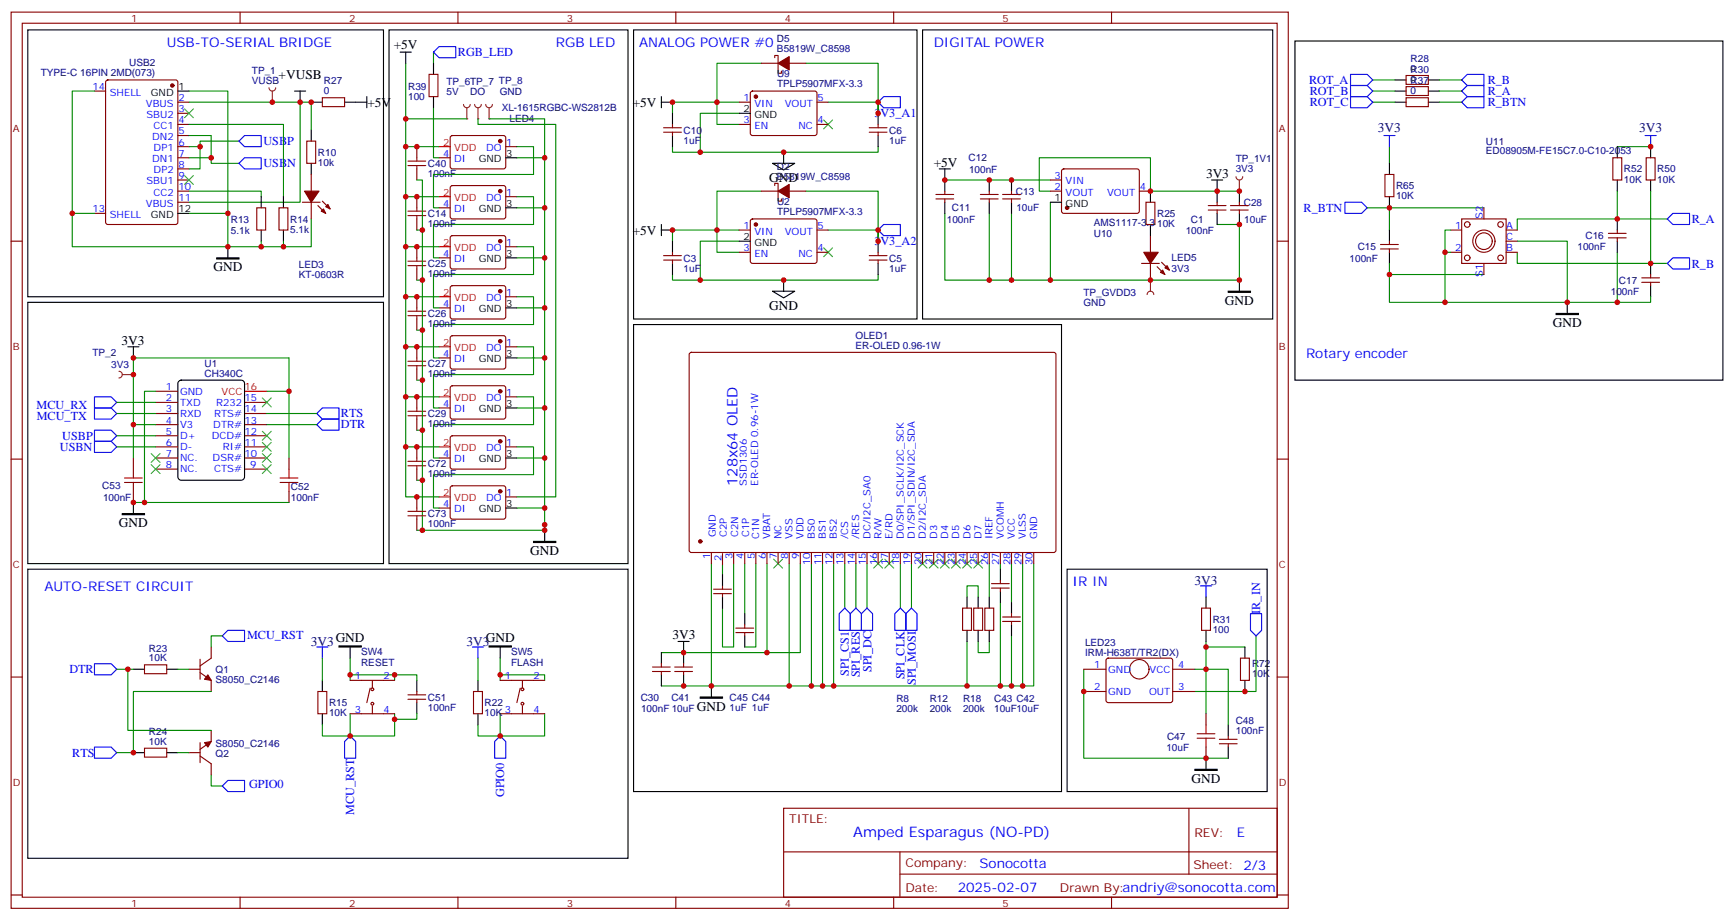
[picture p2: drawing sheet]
<svg xmlns="http://www.w3.org/2000/svg" width="550mm" height="292mm" viewBox="0 0 550 292" stroke-linecap="round" stroke-linejoin="round" font-family="sans-serif">
<g fill="none" stroke="#870000" stroke-width=".35">
<path d="M3.5 3.8h405.4v284.4h-405.4zM7.1 7.4h398.2v277.3h-398.2zM76.2 3.8v3.6M145.3 3.8v3.6M214.5 3.8v3.6M283.6 3.8v3.6M352.8 3.8v3.6M3.5 76.5h3.6M405.3 76.5h3.6M3.5 145.7h3.6M405.3 145.7h3.6M3.5 214.8h3.6"/>
<path d="M405.3 214.8h3.6M248.7 256.4h156.6v28.3h-156.6zM377.3 256.5v20.8M248.7 270.3h156.5M285.6 277.3h119.6M285.6 270.3v14.1M3.5 284h3.6M76.2 284.7v3.5M145.3 284.7v3.5M214.5 284.7v3.5M283.6 284.7v3.5M352.8 284.7v3.5"/>
<path d="M405.3 284h3.6"/>
</g>
<path d="M37.7 117.8a1.06 1.06 0 0 1 1.1 1.1 1.06 1.06 0 0 1-1.1 1M38.8 118.9h3.5" fill="none" stroke="#8c2424" stroke-width=".35"/>
<circle cx="42.3" cy="118.9" r=".18" fill="#8c2424"/>
<g fill="none" stroke="#008700" stroke-width=".35">
<path d="M30 28.9h-7.1v38.8h7.1M60 28.9h12.3v38.8M60 32.4h35.2v31.8h-35.2M60 39.5h30v22.9M95.2 32.4h3.6v8.8M60 43h7v8.8h8.8M60 46.5h3.5M60 50.1h7M75.8 44.8h-12.3v8.8h-3.5M22.9 67.7v10.6h49.4v-10.6h-12.3M60 60.6h22.9v1.8M82.9 76.5v1.8h-10.6"/>
<path d="M90 76.5v1.8h-7.1M98.8 69.5v8.8h-8.8M37 138.3h12.4M37 131.2h12.4M37 127.7h12.4M42.3 134.7v10.6M49.4 124.1h-3.5v35.3M84.7 124.1h7v-10.5h-49.4v21.1h7.1M84.7 131.2h15.8M84.7 134.7h15.8M91.7 124.1v21.2M37 141.8h12.4"/>
<path d="M42.3 159.4h49.4M225.8 178.8v38.8h102.3v-38.8M229.3 179.2v3.2M232.8 178.8v26.5h-3.5v-12.4M236.4 178.8v15.9M239.9 178.8v26.5h-3.5M243.4 178.8v28.2h-33.5M250.5 178.8v38.8M254 178.8v28.2h-10.6M257.5 178.8v38.8M261.1 178.8v38.8M264.6 178.8v38.8"/>
<path d="M268.1 178.8v14.1M271.6 178.8v14.1M275.2 178.8v14.1M285.8 178.8v14.1M289.3 178.8v14.1M314 178.8v10.6M317.5 178.8v1.8M321 178.8v12.4M324.6 178.8v38.8M306.9 189.4v-3.5h3.5v3.5M317.5 191.2v26.4M37 212.3h5.3"/>
<path d="M40.6 212.3v19.4h26.4M56.4 212.3h3.6M67 219.4h-24.7v19.4h-5.3M70.6 201.8h-3.6v3.5M102.3 208.8v7.1M111.1 214.1h14.1v1.8M111.1 208.8v7.1M125.2 214.1h7.1v1.8M151.7 208.8v7.1M158.7 214.1h14.2v1.8M158.7 208.8v7.1M209.9 217.6h15.9"/>
<path d="M306.9 203.5v14.1M310.4 203.5v3.5h3.6v-3.5M321 201.8v15.8M344 212.3v28.3h45.8M379.2 212.3h10.6v17.7M382.8 205.3h12.3M382.8 203.5v22.9M398.6 201.8v17.6h-19.4M56.4 238.8h3.6M102.3 230v3.5h8.8M111.1 226.4v7.1h14.1v-7.1M132.3 226.4v1.8h-7.1"/>
<path d="M151.7 230v3.5h7M158.7 226.4v7.1h14.2v-7.1M67 245.9v3.5h3.6"/>
</g>
<g fill="none" stroke="#000" stroke-width=".35">
<path d="M8.8 9.5h112.9v84.7h-112.9zM56.4 28.9h3.6M93.5 28.9h3.5M95.2 28.9v3.5M98.8 41.2v3.6M98.8 51.8v3.6M56.4 67.7h3.6M72.3 78.3v3.5M82.9 62.4v3.5M82.9 73v3.5M90 62.4v3.5M90 73v3.5"/>
<path d="M8.8 95.9h112.9v82.9h-112.9zM40.6 110h3.5M42.3 110v3.6M201.1 103h135.8v148.1h-135.8zM56.7 121l.8-.4h19.1l.8 .4 .2 .7v29.6l-.5 .9-.5 .2h-19.1l-.9-.5-.2-.6v-29.6zM42.3 159.4v3.5M8.8 180.6h190.5v91.7h-190.5zM229.3 182.4v3.5M229.3 189.4v3.5M236.4 194.7v3.5M306.9 189.4v3.5M306.9 200v3.5"/>
<path d="M310.4 189.4v3.5M310.4 200v3.5M314 189.4v3.5M314 200v3.5M317.5 180.6v3.5M317.5 187.6v3.6M321 191.2v3.5M321 198.2v3.6M338.7 180.6h63.5v70.5h-63.5zM382.8 189.4v3.5M382.8 200v3.5M42.3 212.3h3.6"/>
<path d="M52.9 212.3h3.5M102.3 215.9v3.5M111.1 205.3v3.5M132.3 215.9v3.5M151.7 215.9v3.5M158.7 205.3v3.5M209.9 207v3.6M209.9 214.1v3.5M215.2 203.5h3.5M217 203.5v7.1M217 214.1v3.5M225.8 217.6v3.6"/>
<path d="M236.4 201.8v3.5M395.1 205.3v3.5M395.1 215.9v3.5M42.3 238.8h3.6M52.9 238.8h3.5M102.3 226.4v3.6M132.3 222.9v3.5M151.7 226.4v3.6M389.8 230v3.5M389.8 237v3.6M382.8 240.6v3.5"/>
</g>
<g fill="none" stroke="#870000" stroke-width=".35">
<path d="M30 28.9h3.5M33.7 25.6l.5-.2h21.5l.7 .4v44.7l-.4 .7h-21.8l-.6-.4-.1-44.7zM56.4 32.4h3.6M56.4 35.9h3.6M56.4 39.5h3.6M56.4 43h3.6M56.4 46.5h3.6M56.4 50.1h3.6M56.4 53.6h3.6M56.4 57.1h3.6M97.4 44.8h2.8v7h-2.8zM98.8 55.4v5.2"/>
<path d="M30 67.7h3.5M56.4 60.6h3.6M56.4 64.2h3.6M81.5 65.9h2.8v7.1h-2.8zM88.5 65.9h2.9v7.1h-2.9zM96 64.2h5.6M98.8 64.2v5.3M100.9 65.2l2.5 2.5M102.3 63.8l2.5 2.5M219 112l.4-.2 115.3 .1 .4 .6v62.4l-.7 .4-115.2-.1-.5-.6v-62.1zM49.4 127.7h7M49.4 131.2h7"/>
<path d="M49.4 134.7h7M49.4 138.3h7M49.4 124.1h7M77.6 127.7h7.1M77.6 131.2h7.1M77.6 134.7h7.1M77.6 138.3h7.1M42.3 145.3v3.5M42.3 155.9v3.5M49.4 141.8h7M49.4 145.3h7M49.4 148.8h7"/>
<path d="M77.6 141.8h7.1M77.6 145.3h7.1M77.6 148.8h7.1M91.7 145.3v3.5M91.7 155.9v3.5M225.8 175.3v3.5M229.3 175.6v3.6M232.8 175.3v3.5M236.4 175.3v3.5M239.9 175.3v3.5M243.4 175.3v3.5M246.9 175.3v3.5"/>
<path d="M250.5 175.3v3.5M254 175.3v3.5M257.5 175.3v3.5M261.1 175.3v3.5M264.6 175.3v3.5M268.1 175.3v3.5M271.6 175.3v3.5M275.2 175.3v3.5M278.7 175.3v3.5M282.2 175.3v3.5M285.8 175.3v3.5M289.3 175.3v3.5"/>
<path d="M292.8 175.3v3.5M296.3 175.3v3.5M299.9 175.3v3.5M303.4 175.3v3.5M306.9 175.3v3.5M310.4 175.3v3.5M314 175.3v3.5M317.5 175.3v3.5M321 175.3v3.5M324.6 175.3v3.5M328.1 175.3v3.5M226.5 188.3h5.6"/>
<path d="M226.5 186.9h5.6M229.3 185.9v1M229.3 188.3v1.1M233.5 199.3h5.7M236.4 198.2v1.1M305.5 192.9h2.8v7.1h-2.8zM309 192.9h2.9v7.1h-2.9zM312.6 192.9h2.8v7.1h-2.8zM314.7 185.2h5.6M314.7 186.6h5.6M317.5 184.1v1.1M317.5 186.6v1"/>
<path d="M318.2 195.8h5.6M318.2 197.2h5.6M321 194.7v1.1M321 197.2v1M381.4 192.9h2.8v7.1h-2.8zM45.9 210.9h7v2.8h-7zM60 212.3h3.5M63.5 213.4l3.5 2.5v3.5M63.5 209.2v6.3M67 205.3v3.5l-3.5 2.5M100.9 219.4h2.8v7h-2.8zM111.1 215.9h14.1"/>
<path d="M117.5 218.3l-1.1 4.6M118.2 215.9v2.4M132.3 219.4v1.1M150.3 219.4h2.8v7h-2.8zM158.7 215.9h14.2M165.1 218.3l-1.1 4.6M165.8 215.9v2.4M207.1 213h5.6M207.1 211.6h5.6M209.9 210.6v1M209.9 213v1.1M214.1 213h5.7"/>
<path d="M214.1 211.6h5.7M217 210.6v1M217 213v1.1M233.5 200.7h5.7M236.4 200.7v1.1M344 212.3h7M344 219.4h7M351.2 209l.5-.2 20 .1 .5 .6-.1 13-.6 .4h-20.1l-.4-.7v-12.7zM372.2 212.3h7M372.2 219.4h7M393.7 208.8h2.8v7.1h-2.8zM45.9 237.4h7v2.8h-7z"/>
<path d="M60 238.8h3.5M63.5 239.9l3.5 2.4v3.6M63.5 235.6v6.4M67 231.7v3.6l-3.5 2.4M111.1 226.4h14.1M118.2 224v2.4M129.5 221.9h5.6M129.5 220.5h5.6M132.3 221.9v1M158.7 226.4h14.2M165.8 224v2.4M382.8 226.4v3.6"/>
<path d="M382.8 237v3.6M387 234.6h5.6M387 236h5.6M389.8 233.5v1.1M389.8 236v1"/>
<circle cx="118.2" cy="218.7" r=".44"/>
<circle cx="165.8" cy="218.7" r=".44"/>
<circle cx="361.6" cy="212.3" r="3.1"/>
<circle cx="118.2" cy="223.3" r=".44"/>
<circle cx="165.8" cy="223.3" r=".44"/>
</g>
<g fill="none" stroke="#3c3" stroke-width=".35">
<path d="M58.6 34.5l2.8 2.9M61.4 34.5l-2.8 2.9M58.6 55.7l2.8 2.8M61.4 55.7l-2.8 2.8M83.3 126.3l2.8 2.8M83.3 136.8l2.8 2.9M86.1 126.3l-2.8 2.8M86.1 136.8l-2.8 2.9M48 147.4l2.8 2.8M48 143.9l2.8 2.8M50.8 147.4l-2.8 2.8M50.8 143.9l-2.8 2.8"/>
<path d="M83.3 140.4l2.8 2.8M83.3 143.9l2.8 2.8M83.3 147.4l2.8 2.8M86.1 140.4l-2.8 2.8M86.1 143.9l-2.8 2.8M86.1 147.4l-2.8 2.8M245.5 177.4l2.9 2.8M248.4 177.4l-2.9 2.8M277.3 177.4l2.8 2.8M280.1 177.4l-2.8 2.8M280.8 177.4l2.8 2.8M283.6 177.4l-2.8 2.8"/>
<path d="M291.4 177.4l2.8 2.8M294.2 177.4l-2.8 2.8M294.9 177.4l2.8 2.8M297.7 177.4l-2.8 2.8M298.4 177.4l2.9 2.8M301.3 177.4l-2.9 2.8M302 177.4l2.8 2.8M304.8 177.4l-2.8 2.8M305.5 177.4l2.8 2.8M308.3 177.4l-2.8 2.8M309 177.4l2.9 2.8M311.9 177.4l-2.9 2.8"/>
</g>
<g fill="none" stroke="#00f" stroke-width=".35">
<path d="M75.8 44.8l1.8-1.8h5.3v3.5h-5.3zM75.8 51.8l1.8-1.7h5.3v3.5h-5.3zM30 136.5h5.3l1.7 1.8-1.7 1.7h-5.3zM30 129.4h5.3l1.7 1.8-1.7 1.8h-5.3zM30 125.9h5.3l1.7 1.8-1.7 1.7h-5.3zM100.5 134.7l1.8-1.7h5.3v3.5h-5.3zM100.5 131.2l1.8-1.8h5.3v3.6h-5.3zM30 140h5.3l1.7 1.8-1.7 1.7h-5.3zM268.1 192.9l1.8 1.8v5.3h-3.6v-5.3zM271.6 192.9l1.8 1.8v5.3h-3.5v-5.3zM275.2 192.9l1.7 1.8v5.3h-3.5v-5.3zM285.8 192.9l1.7 1.8v5.3h-3.5v-5.3z"/>
<path d="M287.5 194.7l1.8-1.8 1.7 1.8v5.3h-3.5zM381 185.9h3.5M382.8 185.9v3.5M396.9 194.7h3.5v5.3l-1.8 1.8-1.7-1.8zM30 210.6h5.3l1.7 1.7-1.7 1.8h-5.3zM70.6 201.8l1.7-1.8h5.3v3.5h-5.3zM100.5 205.3h3.6M102.3 205.3v3.5M149.9 205.3h3.6M151.7 205.3v3.5M30 237h5.3l1.7 1.8-1.7 1.8h-5.3zM111.1 233.5l1.8 1.8v5.3h-3.5v-5.3z"/>
<path d="M158.7 233.5l1.8 1.8v5.3h-3.5v-5.3zM70.6 249.4l1.7-1.8h5.3v3.5h-5.3z"/>
</g>
<path d="M68.8 81.8h7v.4h-7zM38.8 162.9h7.1v.4h-7.1zM107.6 204.9h7.1v.4h-7.1zM155.2 204.9h7.1v.4h-7.1zM222.2 221.2h7.1v.3h-7.1zM379.2 244.1h7.1v.3h-7.1z" fill="#000" stroke="#000" stroke-width=".35"/>
<g fill="#870000" stroke="#870000" stroke-width=".35">
<path d="M66 214.1l1 1.8-2.1-.4z"/>
<path d="M64.9 235.6l2.1-.3-1 1.7z"/>
<path d="M102 67l.7-.7 .7 1.4z"/>
<path d="M104.1 64.9l.7 1.4-1.4-.7z"/>
<path d="M96.7 60.6h4.5l-2.4 3.6z"/>
<circle cx="222.2" cy="171.8" r=".53"/>
<circle cx="54.7" cy="27.1" r=".53"/>
</g>
<path d="M77.6 124.1h7.1" fill="none" stroke="#f00" stroke-width=".35"/>
<path d="M39.5 153.1h5.7M39.5 151.7h5.7M42.3 148.8v2.9M42.3 153.1v2.8M88.9 153.1h5.6M88.9 151.7h5.6M91.7 148.8v2.9M91.7 153.1v2.8M379.9 234.2h5.7M379.9 232.8h5.7M382.8 230v2.8M382.8 234.2v2.8" fill="none" stroke="#a10000" stroke-width=".35"/>
<path d="M154.2 33.1a1.06 1.06 0 0 0 1 1.1 1.06 1.06 0 0 0 1.1-1.1M155.2 34.2v3.5" fill="none" stroke="#8c2424" stroke-width=".35"/>
<circle cx="155.2" cy="37.7" r=".18" fill="#8c2424"/>
<path d="M150.6 33.1a1.06 1.06 0 0 0 1.1 1.1 1.06 1.06 0 0 0 1.1-1.1M151.7 34.2v3.5" fill="none" stroke="#8c2424" stroke-width=".35"/>
<circle cx="151.7" cy="37.7" r=".18" fill="#8c2424"/>
<path d="M147.1 33.1a1.06 1.06 0 0 0 1.1 1.1 1.06 1.06 0 0 0 1-1.1M148.2 34.2v3.5" fill="none" stroke="#8c2424" stroke-width=".35"/>
<circle cx="148.2" cy="37.7" r=".18" fill="#8c2424"/>
<path d="M137.6 16.5v3.6M128.8 20.1v17.6h19.4M128.8 37.7v24.7h10.5M137.6 34.2v15.9h1.7M128.8 46.5h10.5" fill="none" stroke="#008700" stroke-width=".35"/>
<path d="M139.3 14.8h5.3v3.5h-5.3l-1.7-1.8z" fill="none" stroke="#00f" stroke-width=".35"/>
<path d="M136.2 23.6h2.8v7.1h-2.8zM132.3 46.5v3.6M132.3 53.6v3.5M139.3 50.1h3.6M143.1 43.2l.5-.2 16.5 .1 .4 .6-.1 9.5-.6 .4-16.5-.1-.4-.6v-9.2zM160.5 46.5h3.5" fill="none" stroke="#870000" stroke-width=".35"/>
<circle cx="158.7" cy="44.8" r=".53" fill="#870000" stroke="#870000" stroke-width=".35"/>
<path d="M139.3 46.5h3.6" fill="none" stroke="#f00" stroke-width=".35"/>
<path d="M123.5 9.5h75.8v169.3h-75.8zM137.6 20.1v3.5M137.6 30.7v3.5M160.5 50.1h3.5M172.9 168.2v3.6" fill="none" stroke="#000" stroke-width=".35"/>
<path d="M169.3 171.8h7.1v.3h-7.1z" fill="#000" stroke="#000" stroke-width=".35"/>
<path d="M129.5 52.5h5.6M129.5 51.1h5.6M132.3 50.1v1M132.3 52.5v1.1" fill="none" stroke="#a10000" stroke-width=".35"/>
<path d="M85.4 27.8a1.06 1.06 0 0 0 1 1.1 1.06 1.06 0 0 0 1.1-1.1M86.4 28.9v3.5" fill="none" stroke="#8c2424" stroke-width=".35"/>
<circle cx="86.4" cy="32.4" r=".18" fill="#8c2424"/>
<g fill="none" stroke="#000" stroke-width=".35">
<path d="M292.8 9.5h111.1v91.7h-111.1zM98.8 32.4h3.5M109.4 32.4h7M116.4 30.7v3.5M298.1 53.6h3.5M299.9 53.6v7M314 57.1v3.5M321 57.1v3.5M384.5 57.1h3.6M386.3 57.1v7.1M299.9 64.2v3.5M314 64.2v3.5"/>
<path d="M321 64.2v3.5M333.4 64.2h3.5M365.1 60.6v3.6M365.1 71.2v3.6M386.3 67.7v3.5M393.3 60.6v3.6M393.3 67.7v3.5M393.3 88.9v3.5"/>
</g>
<g fill="none" stroke="#870000" stroke-width=".35">
<path d="M102.3 31h7.1v2.8h-7.1zM333.4 57.1h3.5M337.1 53.8l.5-.2h23.6l.4 .7-.1 13-.6 .4-23.6-.1-.4-.6v-12.7zM297 63.1h5.7M297 61.7h5.7M299.9 60.6v1.1M299.9 63.1v1.1M311.1 63.1h5.7M311.1 61.7h5.7M314 60.6v1.1M314 63.1v1.1M318.2 63.1h5.6"/>
<path d="M318.2 61.7h5.6M321 60.6v1.1M321 63.1v1.1M333.4 60.6h3.5M361.6 60.6h3.5M363.7 64.2h2.8v7h-2.8zM365.1 74.8v5.2M383.5 66.6h5.6M383.5 65.2h5.6M386.3 64.2v1M386.3 66.6v1.1M390.5 66.6h5.7"/>
<path d="M390.5 65.2h5.7M393.3 64.2v1M393.3 66.6v1.1M362.3 83.6h5.6M365.1 83.6v5.3M367.2 84.6l2.5 2.5M368.7 83.2l2.4 2.5"/>
</g>
<path d="M299.9 57.1h33.5M299.9 67.7v21.2h93.4v-17.7h-7M314 67.7v21.2M321 67.7v21.2M333.4 60.6h-3.6v-10.5h35.3v10.5M333.4 64.2v24.7M386.3 60.6h7" fill="none" stroke="#008700" stroke-width=".35"/>
<g fill="#870000" stroke="#870000" stroke-width=".35">
<path d="M368.3 86.4l.7-.7 .7 1.4z"/>
<path d="M369.7 85l.7-.7 .7 1.4z"/>
<path d="M363 80h4.6l-2.5 3.6z"/>
<circle cx="338.7" cy="65.9" r=".53"/>
</g>
<path d="M389.8 92.4h7.1v.3h-7.1z" fill="#000" stroke="#000" stroke-width=".35"/>
<path d="M392.3 56.1a1.06 1.06 0 0 0 1 1 1.06 1.06 0 0 0 1.1-1M393.3 57.1v3.5" fill="none" stroke="#8c2424" stroke-width=".35"/>
<circle cx="393.3" cy="60.6" r=".18" fill="#8c2424"/>
<path d="M365.1 60.6h21.2" fill="none" stroke="#008700" stroke-width=".35"/>
<path d="M364.1 93.5a1.06 1.06 0 0 1 1-1.1 1.06 1.06 0 0 1 1.1 1.1M365.1 88.9v3.5" fill="none" stroke="#8c2424" stroke-width=".35"/>
<circle cx="365.1" cy="88.9" r=".18" fill="#8c2424"/>
<g fill="none" stroke="#008700" stroke-width=".35">
<path d="M151.7 37.7v1.8h24.7v118.2h-12.4M155.2 37.7h17.7v12.4M234.6 32.4h-21.2v3.5M234.6 35.9h-12.4v12.4M241.7 20.1h-14.2v19.4h7.1M255.8 20.1h22.9v15.8M262.8 32.4h15.9v3.5M278.7 32.4v3.5M435.7 32.4h7M435.7 28.9h7M435.7 25.4h7M456.8 32.4h7.1"/>
<path d="M456.8 28.9h7.1M456.8 25.4h7.1M132.3 57.1h1.8v111.1h38.8v-1.7M164 46.5h5.3v8.9h-31.7v10.5h1.7M164 50.1h8.9v111.1h-8.9M213.4 46.5v1.8h65.3v-1.8M441 46.5v5.3M513.3 46.5h10.6M128.8 62.4v15.9h10.5M128.8 78.3v15.9h10.5M132.3 73h1.8M164 62.4h5.3v8.8h-31.7v10.6h1.7"/>
<path d="M164 78.3h5.3v8.8h-31.7v10.6h1.7M164 65.9h8.9M234.6 76.5h-12.4v12.4M234.6 73h-21.2v3.5M241.7 60.6h-14.2v19.4h7.1M255.8 60.6h22.9v15.9M262.8 73h15.9v3.5M278.7 73v3.5M433.9 65.9h7.1v7.1M441 65.9h30M460.4 73h-1.8v22.9M481.5 76.5h15.9v19.4h26.5v-1.7"/>
<path d="M513.3 60.6v8.9h-31.8v3.5M513.3 69.5h15.9M523.9 60.6v23h-42.4v-3.6M128.8 94.2v15.8h10.5M132.3 88.9h1.8M164 94.2h5.3v8.8h-31.7v10.6h1.7M164 97.7h8.9M164 81.8h8.9M213.4 87.1v1.8h65.3v-1.8M441 83.6v3.5M458.6 80h1.8M471 87.1h-30v8.8h56.4"/>
<path d="M513.3 80v15.9M523.9 83.6h5.3M128.8 110v15.9h10.5M132.3 104.7h1.8M164 110h5.3v8.9h-31.7v10.5h1.7M164 113.6h8.9M128.8 125.9v15.9h10.5M132.3 120.6h1.8M132.3 136.5h1.8M164 125.9h5.3v8.8h-31.7v10.6h1.7M164 129.4h8.9M128.8 141.8v15.9h10.5"/>
<path d="M132.3 152.4h1.8M164 141.8h5.3v8.8h-31.7v10.6h1.7M164 145.3h8.9M132.3 168.2h1.8M172.9 161.2v7"/>
</g>
<path d="M261.4 38.1l2.8 2.8M264.2 38.1l-2.8 2.8M261.4 78.6l2.8 2.9M264.2 78.6l-2.8 2.9" fill="none" stroke="#3c3" stroke-width=".35"/>
<g fill="none" stroke="#000" stroke-width=".35">
<path d="M127 16.5h3.5M128.8 16.5v3.6M201.1 9.5h89.9v91.7h-89.9zM411 13h135.8v107.6h-135.8zM209.9 32.4h3.5M209.9 30.7v3.5M213.4 35.9v3.6M234.6 35.9h3.5M278.7 35.9v3.6M442.7 32.4h3.6M442.7 25.4h3.6M442.7 28.9h3.6"/>
<path d="M453.3 32.4h3.5M453.3 25.4h3.5M453.3 28.9h3.5M213.4 43v3.5M245.2 51.8h7l-3.5 2.1zM248.7 48.3v3.5M278.7 43v3.5M441 51.8v3.6M513.3 46.5v3.6M513.3 57.1v3.5M523.9 46.5v3.6M523.9 57.1v3.5"/>
<path d="M160.5 65.9h3.5M209.9 71.2v3.6M209.9 73h3.5M213.4 76.5v3.5M234.6 76.5h3.5M278.7 76.5v3.5M441 62.4v3.5M441 73v3.5M513.3 69.5v3.5M513.3 76.5v3.5M160.5 81.8h3.5M160.5 97.7h3.5"/>
<path d="M213.4 83.6v3.5M245.2 92.4h7l-3.5 2.1zM248.7 88.9v3.5M278.7 83.6v3.5M441 80v3.6M497.4 95.9v3.5M523.9 83.6v3.5M523.9 90.6v3.6M160.5 113.6h3.5M160.5 129.4h3.5M160.5 145.3h3.5M160.5 161.2h3.5"/>
</g>
<g fill="none" stroke="#00f" stroke-width=".35">
<path d="M278.7 32.4l1.8-1.7h5.3v3.5h-5.3zM428.6 23.6h5.3l1.8 1.8-1.8 1.7h-5.3zM428.6 27.1h5.3l1.8 1.8-1.8 1.8h-5.3zM428.6 30.7h5.3l1.8 1.7-1.8 1.8h-5.3zM463.9 25.4l1.8-1.8h5.3v3.5h-5.3zM463.9 28.9l1.8-1.8h5.3v3.6h-5.3zM463.9 32.4l1.8-1.7h5.3v3.5h-5.3zM439.2 43h3.5M441 43v3.5M522.1 43h3.5M523.9 43v3.5M278.7 73l1.8-1.8h5.3v3.6h-5.3z"/>
<path d="M426.9 64.2h5.3l1.7 1.7-1.7 1.8h-5.3zM529.2 69.5l1.7-1.8h5.3v3.5h-5.3zM529.2 83.6l1.7-1.8h5.3v3.5h-5.3z"/>
</g>
<g fill="none" stroke="#870000" stroke-width=".35">
<path d="M245.9 18.3v-.7h1v5.6h1.1v-.7M213.4 39.5v1M234.6 32.4h3.5M234.6 39.5h3.5M238.4 29.1l.4-.2h20.1l.4 .7-.1 13-.6 .4-20-.1-.5-.6v-12.7zM241.7 20.1h5.2M250.5 20.1h5.3M259.3 32.4h3.5M259.3 39.5h3.5M278.7 39.5v1M446.3 24h7v2.8h-7zM446.3 27.5h7v2.8h-7z"/>
<path d="M446.3 31h7v2.8h-7zM143.1 59.1l.5-.2h16.5l.4 .7-.1 9.4-.6 .5-16.5-.1-.4-.6v-9.2zM210.6 41.9h5.7M210.6 40.5h5.7M213.4 41.9v1.1M245.9 58.9v-.7h1v5.6h1.1v-.7M275.9 41.9h5.6M275.9 40.5h5.6M278.7 41.9v1.1M439.6 55.4h2.8v7h-2.8zM511.9 50.1h2.8v7h-2.8zM522.5 50.1h2.8v7h-2.8z"/>
<path d="M132.3 62.4v3.5M132.3 69.5v3.5M132.3 78.3v3.5M139.3 65.9h3.6M143.1 75l.5-.2h16.5l.4 .7-.1 9.4-.6 .4h-16.5l-.4-.7v-9.1zM160.5 62.4h3.5M160.5 78.3h3.5M234.6 73h3.5M238.4 69.7l.4-.2h20.1l.4 .7-.1 12.9-.6 .5-20-.1-.5-.6v-12.7zM241.7 60.6h5.2M250.5 60.6h5.3M259.3 73h3.5"/>
<path d="M438.1 79h5.7M438.1 77.6h5.7M441 76.5v1.1M441 79v1M460.4 73h3.5M463.9 69.5h14.1v14.1h-14.1zM471 65.9v3.6M478 73h3.5M478 76.5h3.5M510.5 75.5h5.6M510.5 74h5.6M513.3 73v1"/>
<path d="M513.3 75.5v1M132.3 85.3v3.6M132.3 94.2v3.5M139.3 81.8h3.6M139.3 97.7h3.6M143.1 90.8l.5-.2 16.5 .1 .4 .6-.1 9.5-.6 .4-16.5-.1-.4-.6v-9.2zM160.5 94.2h3.5M210.6 82.5h5.7M210.6 81.1h5.7M213.4 80v1.1M213.4 82.5v1.1M234.6 80h3.5"/>
<path d="M259.3 80h3.5M275.9 82.5h5.6M275.9 81.1h5.6M278.7 80v1.1M278.7 82.5v1.1M460.4 80h3.5M471 83.6v3.5M478 80h3.5M521.1 89.6h5.6M521.1 88.2h5.6M523.9 87.1v1.1M523.9 89.6v1"/>
<path d="M132.3 101.2v3.5M132.3 110v3.6M132.3 117.1v3.5M139.3 113.6h3.6M143.1 106.7l.5-.2 16.5 .1 .4 .6-.1 9.5-.6 .4-16.5-.1-.4-.6v-9.2zM160.5 110h3.5M132.3 125.9v3.5M132.3 133v3.5M139.3 129.4h3.6M143.1 122.6l.5-.2h16.5l.4 .7-.1 9.4-.6 .5-16.5-.1-.4-.6v-9.2zM143.1 138.5l.5-.2h16.5l.4 .7-.1 9.4-.6 .4h-16.5l-.4-.7v-9.1zM160.5 125.9h3.5"/>
<path d="M132.3 141.8v3.5M132.3 148.8v3.6M132.3 157.7v3.5M139.3 145.3h3.6M143.1 154.3l.5-.2 16.5 .1 .4 .6-.1 9.5-.6 .4-16.5-.1-.4-.6v-9.2zM160.5 141.8h3.5M160.5 157.7h3.5M132.3 164.7v3.5M139.3 161.2h3.6"/>
<circle cx="465.7" cy="71.2" r=".88"/>
<circle cx="471" cy="76.5" r="3.5"/>
<circle cx="471" cy="76.5" r="2.65"/>
<circle cx="476.3" cy="71.2" r=".88"/>
<circle cx="465.7" cy="81.8" r=".88"/>
<circle cx="476.3" cy="81.8" r=".88"/>
</g>
<g fill="#870000" stroke="#870000" stroke-width=".35">
<path d="M246.9 20.1l3.6-2.1v4.2z"/>
<path d="M246.9 60.6l3.6-2.1v4.3z"/>
<circle cx="239.9" cy="30.7" r=".53"/>
<circle cx="239.9" cy="71.2" r=".53"/>
<circle cx="158.7" cy="60.6" r=".53"/>
<circle cx="158.7" cy="76.5" r=".53"/>
<circle cx="158.7" cy="92.4" r=".53"/>
<circle cx="158.7" cy="108.3" r=".53"/>
<circle cx="158.7" cy="124.1" r=".53"/>
<circle cx="158.7" cy="140" r=".53"/>
<circle cx="158.7" cy="155.9" r=".53"/>
</g>
<path d="M493.9 99.4h7v.4h-7z" fill="#000" stroke="#000" stroke-width=".35"/>
<path d="M139.3 62.4h3.6M139.3 78.3h3.6M139.3 94.2h3.6M139.3 110h3.6M139.3 125.9h3.6M139.3 141.8h3.6M139.3 157.7h3.6" fill="none" stroke="#f00" stroke-width=".35"/>
<g fill="none" stroke="#a10000" stroke-width=".35">
<path d="M129.5 68.4h5.6M129.5 67h5.6M132.3 65.9v1.1M132.3 68.4v1.1M129.5 84.3h5.6M129.5 82.9h5.6M129.5 98.7h5.6M132.3 81.8v1.1M132.3 84.3v1M132.3 97.7v1M129.5 100.2h5.6M129.5 116h5.6"/>
<path d="M129.5 114.6h5.6M132.3 100.2v1M132.3 113.6v1M132.3 116v1.1M129.5 131.9h5.6M129.5 130.5h5.6M132.3 129.4v1.1M132.3 131.9v1.1M129.5 147.8h5.6M129.5 146.4h5.6M132.3 145.3v1.1M132.3 147.8v1"/>
<path d="M129.5 163.7h5.6M129.5 162.2h5.6M132.3 161.2v1M132.3 163.7v1"/>
</g>
<g fill="#c00">
<circle cx="42.3" cy="118.9" r=".88"/>
<circle cx="306.9" cy="217.6" r=".88"/>
<circle cx="264.6" cy="217.6" r=".88"/>
<circle cx="261.1" cy="217.6" r=".88"/>
<circle cx="257.5" cy="217.6" r=".88"/>
<circle cx="250.5" cy="217.6" r=".88"/>
<circle cx="243.4" cy="207" r=".88"/>
<circle cx="217" cy="207" r=".88"/>
<circle cx="217" cy="217.6" r=".88"/>
<circle cx="324.6" cy="217.6" r=".88"/>
<circle cx="321" cy="217.6" r=".88"/>
<circle cx="317.5" cy="217.6" r=".88"/>
<circle cx="225.8" cy="217.6" r=".88"/>
<circle cx="158.8" cy="233.5" r=".88"/>
<circle cx="111.1" cy="233.5" r=".88"/>
<circle cx="22.9" cy="67.7" r=".88"/>
<circle cx="72.3" cy="78.3" r=".88"/>
<circle cx="72.3" cy="67.7" r=".88"/>
<circle cx="95.3" cy="32.4" r=".88"/>
<circle cx="63.5" cy="46.5" r=".88"/>
<circle cx="67" cy="50.1" r=".88"/>
<circle cx="42.3" cy="238.8" r=".88"/>
<circle cx="40.6" cy="212.3" r=".88"/>
<circle cx="158.8" cy="214.1" r=".88"/>
<circle cx="111.1" cy="214.1" r=".88"/>
<circle cx="125.2" cy="214.1" r=".88"/>
<circle cx="125.2" cy="228.2" r=".88"/>
<circle cx="42.3" cy="134.7" r=".88"/>
<circle cx="42.3" cy="159.4" r=".88"/>
<circle cx="91.7" cy="124.1" r=".88"/>
<circle cx="45.9" cy="159.4" r=".88"/>
<circle cx="42.3" cy="113.6" r=".88"/>
<circle cx="382.8" cy="205.3" r=".88"/>
<circle cx="395.1" cy="219.4" r=".88"/>
<circle cx="382.8" cy="212.3" r=".88"/>
<circle cx="344" cy="219.4" r=".88"/>
<circle cx="382.8" cy="240.6" r=".88"/>
<circle cx="82.9" cy="78.3" r=".88"/>
<circle cx="90" cy="78.3" r=".88"/>
<circle cx="128.8" cy="46.5" r=".88"/>
<circle cx="128.8" cy="37.7" r=".88"/>
<circle cx="86.4" cy="32.4" r=".88"/>
<circle cx="98.8" cy="32.4" r=".88"/>
<circle cx="333.4" cy="88.9" r=".88"/>
<circle cx="321" cy="88.9" r=".88"/>
<circle cx="314" cy="88.9" r=".88"/>
<circle cx="365.1" cy="88.9" r=".88"/>
<circle cx="393.3" cy="88.9" r=".88"/>
<circle cx="365.1" cy="60.6" r=".88"/>
<circle cx="321" cy="57.1" r=".88"/>
<circle cx="393.3" cy="71.2" r=".88"/>
<circle cx="386.3" cy="60.6" r=".88"/>
<circle cx="299.9" cy="57.1" r=".88"/>
<circle cx="314" cy="57.1" r=".88"/>
<circle cx="393.3" cy="60.6" r=".88"/>
<circle cx="227.5" cy="32.4" r=".88"/>
<circle cx="278.7" cy="32.4" r=".88"/>
<circle cx="278.7" cy="73" r=".88"/>
<circle cx="227.5" cy="73" r=".88"/>
<circle cx="248.7" cy="48.3" r=".88"/>
<circle cx="222.3" cy="48.3" r=".88"/>
<circle cx="248.7" cy="88.9" r=".88"/>
<circle cx="222.3" cy="88.9" r=".88"/>
<circle cx="278.7" cy="35.9" r=".88"/>
<circle cx="278.7" cy="76.5" r=".88"/>
<circle cx="213.4" cy="73" r=".88"/>
<circle cx="213.4" cy="32.4" r=".88"/>
<circle cx="497.4" cy="95.9" r=".88"/>
<circle cx="513.3" cy="95.9" r=".88"/>
<circle cx="523.9" cy="46.5" r=".88"/>
<circle cx="513.3" cy="69.5" r=".88"/>
<circle cx="523.9" cy="83.6" r=".88"/>
<circle cx="458.6" cy="95.9" r=".88"/>
<circle cx="458.6" cy="80" r=".88"/>
<circle cx="441" cy="87.1" r=".88"/>
<circle cx="441" cy="65.9" r=".88"/>
<circle cx="132.3" cy="46.5" r=".88"/>
<circle cx="172.9" cy="145.3" r=".88"/>
<circle cx="172.9" cy="129.4" r=".88"/>
<circle cx="172.9" cy="113.6" r=".88"/>
<circle cx="172.9" cy="97.7" r=".88"/>
<circle cx="172.9" cy="81.8" r=".88"/>
<circle cx="172.9" cy="65.9" r=".88"/>
<circle cx="172.9" cy="161.2" r=".88"/>
<circle cx="172.9" cy="50.1" r=".88"/>
<circle cx="128.8" cy="62.4" r=".88"/>
<circle cx="128.8" cy="78.3" r=".88"/>
<circle cx="128.8" cy="94.2" r=".88"/>
<circle cx="128.8" cy="110" r=".88"/>
<circle cx="128.8" cy="125.9" r=".88"/>
<circle cx="128.8" cy="141.8" r=".88"/>
<circle cx="132.3" cy="62.4" r=".88"/>
<circle cx="132.3" cy="78.3" r=".88"/>
<circle cx="132.3" cy="94.2" r=".88"/>
<circle cx="132.3" cy="110" r=".88"/>
<circle cx="132.3" cy="125.9" r=".88"/>
<circle cx="132.3" cy="141.8" r=".88"/>
<circle cx="172.9" cy="166.5" r=".88"/>
<circle cx="134.1" cy="73" r=".88"/>
<circle cx="134.1" cy="88.9" r=".88"/>
<circle cx="134.1" cy="104.7" r=".88"/>
<circle cx="134.1" cy="120.6" r=".88"/>
<circle cx="134.1" cy="136.5" r=".88"/>
<circle cx="134.1" cy="152.4" r=".88"/>
<circle cx="132.3" cy="157.7" r=".88"/>
<circle cx="172.9" cy="168.2" r=".88"/>
<circle cx="134.1" cy="168.2" r=".88"/>
</g>
<g font-size="4.6" fill="#00f">
<text x="234.1" y="154.1" transform="rotate(-90 234.1 154.1)">128x64 OLED</text>
<text x="270.8" y="265.5">Amped Esparagus (NO-PD)</text>
</g>
<g font-size="4.2" fill="#00f">
<text x="52.9" y="14.8">USB-TO-SERIAL BRIDGE</text>
<text x="176.4" y="14.8">RGB LED</text>
<text x="202.8" y="14.8">ANALOG POWER #0</text>
<text x="296.3" y="14.8">DIGITAL POWER</text>
<text x="414.5" y="113.6">Rotary encoder</text>
<text x="340.4" y="185.9">IR IN</text>
<text x="14.1" y="187.6">AUTO-RESET CIRCUIT</text>
<text x="392.5" y="265.7">E</text>
<text x="310.9" y="275.3">Sonocotta</text>
<text x="304" y="283.1">2025-02-07</text>
</g>
<g font-size="4.2">
<text x="125" y="15.5">+5V</text>
<text x="88.4" y="25">+VUSB</text>
<text x="116.6" y="33.8">+5V</text>
<text x="200.8" y="33.9">+5V</text>
<text x="296.3" y="52.9">+5V</text>
<text x="244.1" y="57.9">GND</text>
<text x="382.8" y="56.4">3V3</text>
<text x="200.8" y="74.4">+5V</text>
<text x="67.7" y="86.1">GND</text>
<text x="244.1" y="98.5">GND</text>
<text x="388.8" y="96.7">GND</text>
<text x="492.8" y="103.8">GND</text>
<text x="38.6" y="109.3">3V3</text>
<text x="37.7" y="167.3">GND</text>
<text x="168.3" y="176.1">GND</text>
<text x="106.5" y="203.8">GND</text>
<text x="154.2" y="203.8">GND</text>
<text x="213.4" y="202.8">3V3</text>
<text x="221.2" y="225.6">GND</text>
<text x="378.2" y="248.3">GND</text>
</g>
<g font-size="4.2" fill="#000080">
<text x="437.3" y="41.8">3V3</text>
<text x="520.2" y="41.8">3V3</text>
<text x="379.1" y="185.5">3V3</text>
<text x="98.7" y="205">3V3</text>
<text x="148.1" y="205">3V3</text>
</g>
<g font-size="3.9" fill="#00f">
<text x="145.3" y="17.8">RGB_LED</text>
<text x="415.5" y="26.6">ROT_A</text>
<text x="472.2" y="26.6">R_B</text>
<text x="415.7" y="30.1">ROT_B</text>
<text x="415.7" y="33.7">ROT_C</text>
<text x="472.2" y="30.1">R_A</text>
<text x="472.2" y="33.7">R_BTN</text>
<text x="277.5" y="37.2">3V3_A1</text>
<text x="83.6" y="45.9">USBP</text>
<text x="83.6" y="53">USBN</text>
<text x="413.7" y="67.2">R_BTN</text>
<text x="536.9" y="70.8">R_A</text>
<text x="277.5" y="77.8">3V3_A2</text>
<text x="536.9" y="84.9">R_B</text>
<text x="11.6" y="129.8">MCU_RX</text>
<text x="11.7" y="133.2">MCU_TX</text>
<text x="108.2" y="135.8">DTR</text>
<text x="108.2" y="132.3">RTS</text>
<text x="19" y="143.1">USBN</text>
<text x="19.8" y="139.6">USBP</text>
<text x="399.9" y="194.7" transform="rotate(-90 399.9 194.7)">IR_IN</text>
<text x="78.4" y="202.9">MCU_RST</text>
<text x="22" y="213.6">DTR</text>
<text x="269.4" y="214.5" transform="rotate(-90 269.4 214.5)">SPI_CS1</text>
<text x="272.9" y="214.9" transform="rotate(-90 272.9 214.9)">SPI_RES</text>
<text x="276.6" y="213.2" transform="rotate(-90 276.6 213.2)">SPI_DC</text>
<text x="287" y="215.5" transform="rotate(-90 287 215.5)">SPI_CLK</text>
<text x="290.6" y="217.4" transform="rotate(-90 290.6 217.4)">SPI_MOSI</text>
<text x="22.9" y="240">RTS</text>
<text x="79.1" y="250.1">GPIO0</text>
<text x="160.1" y="252.9" transform="rotate(-90 160.1 252.9)">GPIO0</text>
<text x="112.4" y="258.5" transform="rotate(-90 112.4 258.5)">MCU_RST</text>
</g>
<g font-size="3.9" fill="#800">
<text x="250.5" y="261">TITLE:</text>
<text x="379.1" y="265.7">REV:</text>
<text x="287.4" y="275.2">Company:</text>
<text x="378.7" y="275.8">Sheet: 2/3</text>
<text x="287.4" y="282.9">Date:</text>
<text x="336.4" y="283">Drawn By:andriy@sonocotta.com</text>
</g>
<g font-size="3.2" fill="#800">
<text x="41.6" y="6.8">1</text>
<text x="110.8" y="6.8">2</text>
<text x="179.9" y="6.8">3</text>
<text x="249.1" y="6.8">4</text>
<text x="318.2" y="6.8">5</text>
<text x="4.1" y="41.9">A</text>
<text x="405.9" y="41.9">A</text>
<text x="4.1" y="111.1">B</text>
<text x="405.9" y="111.1">B</text>
<text x="4.1" y="180.2">C</text>
<text x="405.9" y="180.2">C</text>
<text x="4.1" y="249.4">D</text>
<text x="405.9" y="249.4">D</text>
<text x="41.6" y="287.7">1</text>
<text x="110.8" y="287.7">2</text>
<text x="179.9" y="287.7">3</text>
<text x="249.1" y="287.7">4</text>
<text x="318.2" y="287.7">5</text>
</g>
<g font-size="3.2" fill="#000080">
<text x="246.6" y="16.5">B5819W_C8598</text>
<text x="246.6" y="13.4">D5</text>
<text x="41" y="21">USB2</text>
<text x="80" y="23.4">TP_1</text>
<text x="447.7" y="22.9">0</text>
<text x="447.7" y="19.6">R28</text>
<text x="447.7" y="23.1">R30</text>
<text x="12.9" y="24.1">TYPE-C 16PIN 2MD(073)</text>
<text x="80" y="26.5">VUSB</text>
<text x="102.8" y="30">0</text>
<text x="102.8" y="26.8">R27</text>
<text x="129.5" y="28.5">R39</text>
<text x="141.7" y="26.9">TP_6TP_7 TP_8</text>
<text x="246.6" y="27.7">TPLP5907MFX-3.3</text>
<text x="246.6" y="24.5">U9</text>
<text x="447.7" y="26.4">0</text>
<text x="447.7" y="30">0</text>
<text x="447.7" y="26.7">R37</text>
<text x="129.5" y="31.8">100</text>
<text x="141.7" y="30">5V</text>
<text x="149.2" y="30">DO</text>
<text x="158.6" y="30">GND</text>
<text x="159.2" y="35.3">XL-1615RGBC-WS2812B</text>
<text x="161.7" y="38.8">LED4</text>
<text x="217" y="45.6">1uF</text>
<text x="217" y="42.5">C10</text>
<text x="282.2" y="45.6">1uF</text>
<text x="282.2" y="42.5">C6</text>
<text x="471.6" y="45.9">U11</text>
<text x="100.9" y="52.7">10k</text>
<text x="100.9" y="49.4">R10</text>
<text x="135.8" y="53">C40</text>
<text x="246.6" y="53.9">D2</text>
<text x="307.4" y="51.2">C12</text>
<text x="392.2" y="51.5">TP_1V1</text>
<text x="471.6" y="49">ED08905M-FE15C7.0-C10-2053</text>
<text x="135.8" y="56.1">100nF</text>
<text x="246.6" y="57.1">B5819W_C8598</text>
<text x="307.5" y="54.7">100nF</text>
<text x="392.2" y="54.7">3V3</text>
<text x="443.1" y="60">R65</text>
<text x="515.4" y="57.9">10K</text>
<text x="515.4" y="54.7">R52</text>
<text x="526" y="57.9">10K</text>
<text x="526" y="54.7">R50</text>
<text x="246.6" y="65.1">U2</text>
<text x="322.4" y="61.8">C13</text>
<text x="394.8" y="65.3">C28</text>
<text x="443.1" y="63.2">10K</text>
<text x="73.3" y="70.9">R13</text>
<text x="92.1" y="70.6">R14</text>
<text x="135.8" y="68.8">C14</text>
<text x="246.6" y="68.2">TPLP5907MFX-3.3</text>
<text x="300.5" y="70.6">100nF</text>
<text x="302.1" y="67.1">C11</text>
<text x="322.6" y="67.1">10uF</text>
<text x="347.1" y="71.8">AMS1117-3.3</text>
<text x="367.2" y="68.8">R25</text>
<text x="378" y="70.6">C1</text>
<text x="394.9" y="70.6">10uF</text>
<text x="73.3" y="74.1">5.1k</text>
<text x="92.1" y="73.8">5.1k</text>
<text x="135.8" y="72">100nF</text>
<text x="347.1" y="75">U10</text>
<text x="367.2" y="72">10K</text>
<text x="376.3" y="74.2">100nF</text>
<text x="503.2" y="75.9">C16</text>
<text x="217" y="83">C3</text>
<text x="282.2" y="83">C5</text>
<text x="371.8" y="82.9">LED5</text>
<text x="428.3" y="83">100nF</text>
<text x="430.9" y="79.5">C15</text>
<text x="500.7" y="79.5">100nF</text>
<text x="94.8" y="88.2">KT-0603R</text>
<text x="94.8" y="85">LED3</text>
<text x="135.8" y="87.9">100nF</text>
<text x="135.8" y="84.7">C25</text>
<text x="217" y="86.2">1uF</text>
<text x="282.2" y="86.2">1uF</text>
<text x="371.8" y="86.2">3V3</text>
<text x="343.8" y="93.9">TP_GVDD3</text>
<text x="511.2" y="93.6">100nF</text>
<text x="513.8" y="90">C17</text>
<text x="135.8" y="100.6">C26</text>
<text x="343.8" y="97">GND</text>
<text x="135.8" y="103.8">100nF</text>
<text x="271.5" y="107.6">OLED1</text>
<text x="29.3" y="113">TP_2</text>
<text x="271.5" y="110.7">ER-OLED 0.96-1W</text>
<text x="35.3" y="116.7">3V3</text>
<text x="64.9" y="119.6">CH340C</text>
<text x="64.9" y="116.3">U1</text>
<text x="135.8" y="119.6">100nF</text>
<text x="135.8" y="116.5">C27</text>
<text x="135.8" y="135.5">100nF</text>
<text x="135.8" y="132.3">C29</text>
<text x="135.8" y="148.2">C72</text>
<text x="32.5" y="155.3">C53</text>
<text x="92.3" y="155.6">C52</text>
<text x="135.8" y="151.4">100nF</text>
<text x="32.7" y="158.8">100nF</text>
<text x="92.3" y="158.8">100nF</text>
<text x="135.8" y="167.3">100nF</text>
<text x="135.8" y="164.1">C73</text>
<text x="384.9" y="197.5">R31</text>
<text x="384.9" y="200.7">100</text>
<text x="47.3" y="209.9">10K</text>
<text x="47.3" y="206.8">R23</text>
<text x="114.6" y="207.8">SW4</text>
<text x="162.2" y="207.8">SW5</text>
<text x="344.4" y="208.2">IRM-H638T/TR2(DX)</text>
<text x="344.4" y="204.9">LED23</text>
<text x="68.4" y="213.4">Q1</text>
<text x="114.6" y="211.2">RESET</text>
<text x="162.2" y="211.2">FLASH</text>
<text x="397.4" y="214.9">10K</text>
<text x="397.4" y="211.7">R72</text>
<text x="68.4" y="216.6">S8050_C2146</text>
<text x="104.4" y="227.2">10K</text>
<text x="104.4" y="224.1">R15</text>
<text x="135.8" y="225.5">100nF</text>
<text x="135.8" y="222.3">C51</text>
<text x="153.8" y="227.2">10K</text>
<text x="153.8" y="224.1">R22</text>
<text x="203.4" y="222.3">C30</text>
<text x="203.5" y="225.8">100nF 10uF</text>
<text x="213.1" y="222.3">C41</text>
<text x="231.6" y="225.5">1uF 1uF</text>
<text x="231.6" y="222.3">C45 C44</text>
<text x="284.5" y="225.8">200k</text>
<text x="284.5" y="222.7">R8</text>
<text x="295.1" y="225.8">200k</text>
<text x="295.1" y="222.7">R12</text>
<text x="305.6" y="225.8">200k</text>
<text x="305.6" y="222.7">R18</text>
<text x="315.5" y="225.8">10uF10uF</text>
<text x="315.5" y="222.7">C43 C42</text>
<text x="47.3" y="233.2">R24</text>
<text x="392.2" y="232.9">100nF</text>
<text x="392.2" y="229.7">C48</text>
<text x="47.3" y="236.3">10K</text>
<text x="68.4" y="237">S8050_C2146</text>
<text x="370.2" y="238.2">10uF</text>
<text x="370.4" y="234.9">C47</text>
<text x="68.4" y="240.2">Q2</text>
</g>
<g font-size="3.2" fill="#00f">
<text x="29.3" y="28.5">14</text>
<text x="34.8" y="30.3">SHELL</text>
<text x="46.3" y="33.8">VBUS</text>
<text x="56.6" y="32.1">2</text>
<text x="56.6" y="35.6">3</text>
<text x="235.9" y="32.1">1</text>
<text x="239.4" y="33.8">VIN</text>
<text x="249" y="33.8">VOUT</text>
<text x="259.5" y="32.1">5</text>
<text x="46.5" y="37.4">SBU2</text>
<text x="48.7" y="40.9">CC1</text>
<text x="56.6" y="39.1">4</text>
<text x="235.9" y="39.1">3</text>
<text x="239.4" y="40.9">EN</text>
<text x="253.4" y="40.9">NC</text>
<text x="259.5" y="39.1">4</text>
<text x="48.3" y="44.4">DN2</text>
<text x="48.8" y="47.9">DP1</text>
<text x="56.6" y="42.7">5</text>
<text x="56.6" y="46.2">6</text>
<text x="154.3" y="47.9">DO</text>
<text x="160.7" y="46.2">1</text>
<text x="48.3" y="51.5">DN1</text>
<text x="56.6" y="49.7">7</text>
<text x="56.6" y="53.2">8</text>
<text x="140.7" y="49.7">4</text>
<text x="144.2" y="51.5">DI</text>
<text x="46.5" y="58.5">SBU1</text>
<text x="48.8" y="55">DP2</text>
<text x="56.6" y="56.8">9</text>
<text x="334.7" y="56.8">3</text>
<text x="338.2" y="58.5">VIN</text>
<text x="46.3" y="65.6">VBUS</text>
<text x="48.7" y="62.1">CC2</text>
<text x="56.6" y="60.3">10</text>
<text x="56.6" y="63.8">11</text>
<text x="140.7" y="65.6">4</text>
<text x="154.3" y="63.8">DO</text>
<text x="160.7" y="62.1">1</text>
<text x="334.7" y="60.3">2</text>
<text x="338.2" y="62.1">VOUT</text>
<text x="351.3" y="62.1">VOUT</text>
<text x="361.8" y="60.3">4</text>
<text x="29.3" y="67.3">13</text>
<text x="34.8" y="69.1">SHELL</text>
<text x="144.2" y="67.3">DI</text>
<text x="470.6" y="69.5" transform="rotate(-90 470.6 69.5)">S2</text>
<text x="160.7" y="77.9">1</text>
<text x="235.9" y="72.6">1</text>
<text x="239.4" y="74.4">VIN</text>
<text x="249" y="74.4">VOUT</text>
<text x="259.5" y="72.6">5</text>
<text x="461.9" y="72.6">1</text>
<text x="478" y="76.2">C</text>
<text x="478" y="72.6">A</text>
<text x="140.7" y="81.5">4</text>
<text x="144.2" y="83.2">DI</text>
<text x="154.3" y="79.7">DO</text>
<text x="235.9" y="79.7">3</text>
<text x="239.4" y="81.5">EN</text>
<text x="253.4" y="81.5">NC</text>
<text x="259.5" y="79.7">4</text>
<text x="461.9" y="79.7">2</text>
<text x="478" y="79.7">B</text>
<text x="470.6" y="87.8" transform="rotate(-90 470.6 87.8)">S1</text>
<text x="154.3" y="95.6">DO</text>
<text x="160.7" y="93.8">1</text>
<text x="140.7" y="97.3">4</text>
<text x="144.2" y="99.1">DI</text>
<text x="140.7" y="113.2">4</text>
<text x="154.3" y="111.4">DO</text>
<text x="160.7" y="109.7">1</text>
<text x="144.2" y="115">DI</text>
<text x="52.7" y="123.8">1</text>
<text x="57.1" y="125.2">GND</text>
<text x="160.7" y="125.6">1</text>
<text x="52.7" y="130.8">3</text>
<text x="52.7" y="127.3">2</text>
<text x="57.1" y="128.7">TXD</text>
<text x="68.7" y="128.7">R232</text>
<text x="77.6" y="127.3">15</text>
<text x="77.6" y="130.8">14</text>
<text x="140.7" y="129.1">4</text>
<text x="144.2" y="130.8">DI</text>
<text x="154.3" y="127.3">DO</text>
<text x="52.7" y="137.9">5</text>
<text x="52.7" y="134.4">4</text>
<text x="57.1" y="135.8">V3</text>
<text x="57.1" y="132.3">RXD</text>
<text x="67.7" y="135.8">DTR#</text>
<text x="68" y="132.3">RTS#</text>
<text x="77.6" y="134.4">13</text>
<text x="77.6" y="137.9">12</text>
<text x="52.7" y="141.4">6</text>
<text x="57.1" y="142.8">D-</text>
<text x="57.1" y="139.3">D+</text>
<text x="67.2" y="139.3">DCD#</text>
<text x="70.8" y="142.8">RI#</text>
<text x="77.6" y="141.4">11</text>
<text x="154.3" y="143.2">DO</text>
<text x="160.7" y="141.4">1</text>
<text x="52.7" y="148.5">8</text>
<text x="52.7" y="145">7</text>
<text x="57.1" y="149.9">NC.</text>
<text x="57.1" y="146.4">NC.</text>
<text x="67.5" y="146.4">DSR#</text>
<text x="68" y="149.9">CTS#</text>
<text x="77.6" y="145">10</text>
<text x="79.4" y="148.5">9</text>
<text x="140.7" y="145">4</text>
<text x="144.2" y="146.7">DI</text>
<text x="237.1" y="154.1" transform="rotate(-90 237.1 154.1)">SSD1306</text>
<text x="240.6" y="154.1" transform="rotate(-90 240.6 154.1)">ER-OLED 0.96-1W</text>
<text x="140.7" y="160.8">4</text>
<text x="154.3" y="159.1">DO</text>
<text x="160.7" y="157.3">1</text>
<text x="144.2" y="162.6">DI</text>
<text x="227.2" y="170.5" transform="rotate(-90 227.2 170.5)">GND</text>
<text x="230.7" y="170.5" transform="rotate(-90 230.7 170.5)">C2P</text>
<text x="234.2" y="170.5" transform="rotate(-90 234.2 170.5)">C2N</text>
<text x="237.8" y="170.5" transform="rotate(-90 237.8 170.5)">C1P</text>
<text x="240.9" y="171.1" transform="rotate(-90 240.9 171.1)">C1N</text>
<text x="244.5" y="171.1" transform="rotate(-90 244.5 171.1)">VBAT</text>
<text x="248" y="171.1" transform="rotate(-90 248 171.1)">NC</text>
<text x="251.5" y="171.1" transform="rotate(-90 251.5 171.1)">VSS</text>
<text x="255.1" y="171.1" transform="rotate(-90 255.1 171.1)">VDD</text>
<text x="258.6" y="171.1" transform="rotate(-90 258.6 171.1)">BS0</text>
<text x="262.1" y="171.1" transform="rotate(-90 262.1 171.1)">BS1</text>
<text x="265.6" y="171.1" transform="rotate(-90 265.6 171.1)">BS2</text>
<text x="269.2" y="171.1" transform="rotate(-90 269.2 171.1)">/CS</text>
<text x="272.7" y="171.1" transform="rotate(-90 272.7 171.1)">/RES</text>
<text x="276.2" y="171.1" transform="rotate(-90 276.2 171.1)">DC/I2C_SA0</text>
<text x="279.8" y="171.1" transform="rotate(-90 279.8 171.1)">R/W</text>
<text x="283.3" y="171.1" transform="rotate(-90 283.3 171.1)">E/RD</text>
<text x="286.8" y="171.1" transform="rotate(-90 286.8 171.1)">D0/SPI_SCLK/I2C_SCK</text>
<text x="290.3" y="171.1" transform="rotate(-90 290.3 171.1)">D1/SPI_SDIN/I2C_SDA</text>
<text x="293.9" y="171.1" transform="rotate(-90 293.9 171.1)">D2/I2C_SDA</text>
<text x="297.4" y="171.1" transform="rotate(-90 297.4 171.1)">D3</text>
<text x="300.9" y="171.1" transform="rotate(-90 300.9 171.1)">D4</text>
<text x="304.4" y="171.1" transform="rotate(-90 304.4 171.1)">D5</text>
<text x="308" y="171.1" transform="rotate(-90 308 171.1)">D6</text>
<text x="311.5" y="171.1" transform="rotate(-90 311.5 171.1)">D7</text>
<text x="315" y="171.1" transform="rotate(-90 315 171.1)">IREF</text>
<text x="318.6" y="171.1" transform="rotate(-90 318.6 171.1)">VCOMH</text>
<text x="322.1" y="171.1" transform="rotate(-90 322.1 171.1)">VCC</text>
<text x="325.6" y="171.1" transform="rotate(-90 325.6 171.1)">VLSS</text>
<text x="329.1" y="171.1" transform="rotate(-90 329.1 171.1)">GND</text>
<text x="225.4" y="177.5" transform="rotate(-90 225.4 177.5)">1</text>
<text x="229" y="177.8" transform="rotate(-90 229 177.8)">2</text>
<text x="232.5" y="177.5" transform="rotate(-90 232.5 177.5)">3</text>
<text x="236" y="177.5" transform="rotate(-90 236 177.5)">4</text>
<text x="239.5" y="177.3" transform="rotate(-90 239.5 177.3)">5</text>
<text x="243.1" y="177.3" transform="rotate(-90 243.1 177.3)">6</text>
<text x="246.6" y="177.3" transform="rotate(-90 246.6 177.3)">7</text>
<text x="250.1" y="177.3" transform="rotate(-90 250.1 177.3)">8</text>
<text x="253.6" y="177.3" transform="rotate(-90 253.6 177.3)">9</text>
<text x="257.2" y="179.3" transform="rotate(-90 257.2 179.3)">10</text>
<text x="260.7" y="179.3" transform="rotate(-90 260.7 179.3)">11</text>
<text x="264.2" y="179.3" transform="rotate(-90 264.2 179.3)">12</text>
<text x="267.8" y="179.3" transform="rotate(-90 267.8 179.3)">13</text>
<text x="271.3" y="179.3" transform="rotate(-90 271.3 179.3)">14</text>
<text x="274.8" y="179.3" transform="rotate(-90 274.8 179.3)">15</text>
<text x="278.3" y="179.3" transform="rotate(-90 278.3 179.3)">16</text>
<text x="281.9" y="179.3" transform="rotate(-90 281.9 179.3)">17</text>
<text x="285.4" y="179.3" transform="rotate(-90 285.4 179.3)">18</text>
<text x="288.9" y="179.3" transform="rotate(-90 288.9 179.3)">19</text>
<text x="292.5" y="179.3" transform="rotate(-90 292.5 179.3)">20</text>
<text x="296" y="179.3" transform="rotate(-90 296 179.3)">21</text>
<text x="299.5" y="179.3" transform="rotate(-90 299.5 179.3)">22</text>
<text x="303" y="179.3" transform="rotate(-90 303 179.3)">23</text>
<text x="306.6" y="179.3" transform="rotate(-90 306.6 179.3)">24</text>
<text x="310.1" y="179.3" transform="rotate(-90 310.1 179.3)">25</text>
<text x="313.6" y="179.3" transform="rotate(-90 313.6 179.3)">26</text>
<text x="317.1" y="179.3" transform="rotate(-90 317.1 179.3)">27</text>
<text x="320.7" y="179.3" transform="rotate(-90 320.7 179.3)">28</text>
<text x="324.2" y="179.3" transform="rotate(-90 324.2 179.3)">29</text>
<text x="327.7" y="179.3" transform="rotate(-90 327.7 179.3)">30</text>
<text x="112.6" y="215.5">1</text>
<text x="121.7" y="215.5">2</text>
<text x="160.3" y="215.5">1</text>
<text x="169.3" y="215.5">2</text>
<text x="347.2" y="212">1</text>
<text x="351.7" y="213.4">GND</text>
<text x="364.9" y="213.4">VCC</text>
<text x="373.9" y="212">4</text>
<text x="347.2" y="219">2</text>
<text x="351.7" y="220.5">GND</text>
<text x="364.7" y="220.5">OUT</text>
<text x="373.9" y="219">3</text>
<text x="112.6" y="226.1">3</text>
<text x="121.7" y="226.1">4</text>
<text x="160.3" y="226.1">3</text>
<text x="169.3" y="226.1">4</text>
</g>
<g font-size="3.2">
<text x="56.6" y="28.5">1</text>
<text x="47.9" y="30.3">GND</text>
<text x="235.9" y="35.6">2</text>
<text x="239.4" y="37.4">GND</text>
<text x="151.9" y="51.5">GND</text>
<text x="160.7" y="49.7">3</text>
<text x="160.7" y="65.6">3</text>
<text x="334.7" y="63.8">1</text>
<text x="338.2" y="65.6">GND</text>
<text x="47.9" y="69.1">GND</text>
<text x="56.6" y="67.3">12</text>
<text x="151.9" y="67.3">GND</text>
<text x="235.9" y="76.2">2</text>
<text x="239.4" y="77.9">GND</text>
<text x="151.9" y="83.2">GND</text>
<text x="160.7" y="81.5">3</text>
<text x="151.9" y="99.1">GND</text>
<text x="160.7" y="97.3">3</text>
<text x="160.7" y="113.2">3</text>
<text x="151.9" y="115">GND</text>
<text x="151.9" y="130.8">GND</text>
<text x="160.7" y="129.1">3</text>
<text x="151.9" y="146.7">GND</text>
<text x="160.7" y="145">3</text>
<text x="160.7" y="160.8">3</text>
<text x="151.9" y="162.6">GND</text>
</g>
<g font-size="3.2" fill="#f00">
<text x="140.7" y="46.2">2</text>
<text x="144.2" y="47.9">VDD</text>
<text x="140.7" y="62.1">2</text>
<text x="144.2" y="63.8">VDD</text>
<text x="140.7" y="77.9">2</text>
<text x="144.2" y="79.7">VDD</text>
<text x="140.7" y="93.8">2</text>
<text x="144.2" y="95.6">VDD</text>
<text x="140.7" y="109.7">2</text>
<text x="144.2" y="111.4">VDD</text>
<text x="70.3" y="125.2">VCC</text>
<text x="77.6" y="123.8">16</text>
<text x="140.7" y="125.6">2</text>
<text x="144.2" y="127.3">VDD</text>
<text x="140.7" y="141.4">2</text>
<text x="144.2" y="143.2">VDD</text>
<text x="140.7" y="157.3">2</text>
<text x="144.2" y="159.1">VDD</text>
</g>
</svg>
